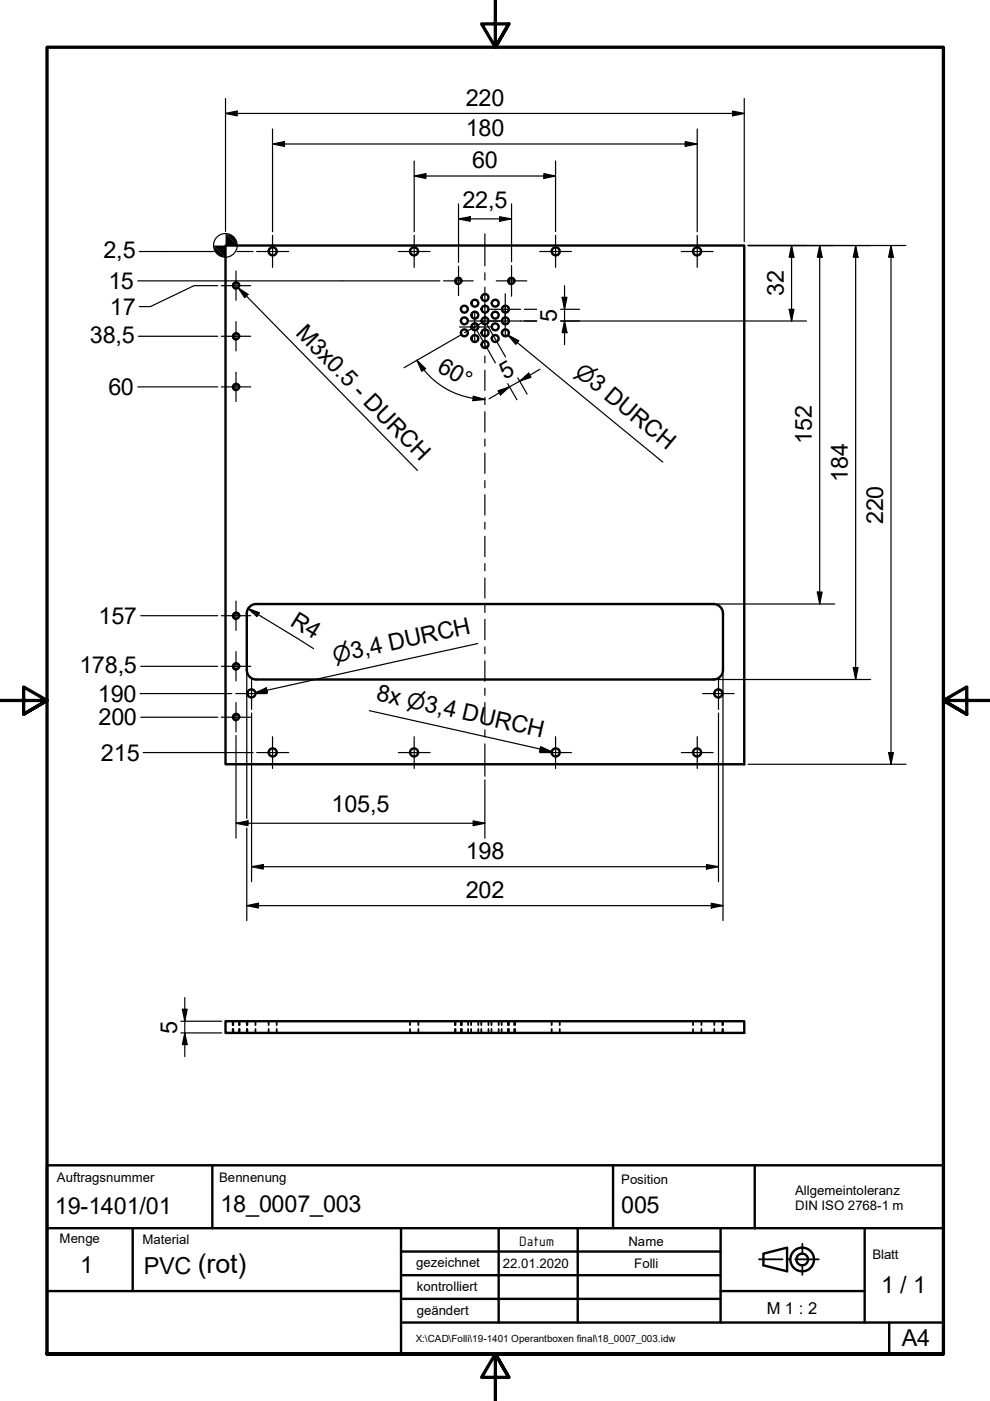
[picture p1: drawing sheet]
<svg xmlns="http://www.w3.org/2000/svg" width="210mm" height="297mm" viewBox="0 0 210 297" stroke-linecap="round" stroke-linejoin="round" font-family="sans-serif">
<!-- layer: Sichtbar (ISO) -->
<g fill="none" stroke="#000" stroke-width=".51">
<path d="M47.8 52.1h110v109.9h-110zM52.3 130v12.1a2 2 0 0 0 2 2M54.3 128.1h97M54.3 128.1a2 2 0 0 0-2 2M151.3 128.1a2 2 0 0 1 2 2M153.3 130v12.1a2 2 0 0 1-2 2M54.3 144.1h97M47.8 216.5h110v2.5h-110z"/>
<circle cx="57.8" cy="53.3" r=".86"/>
<circle cx="87.8" cy="53.3" r=".86"/>
<circle cx="97.2" cy="59.6" r=".6"/>
<circle cx="108.4" cy="59.6" r=".6"/>
<circle cx="117.8" cy="53.3" r=".86"/>
<circle cx="147.8" cy="53.3" r=".86"/>
<circle cx="50.1" cy="60.5" r=".6"/>
<circle cx="50.1" cy="71.3" r=".6"/>
<circle cx="98.5" cy="70.6" r=".73"/>
<circle cx="98.5" cy="68" r=".73"/>
<circle cx="98.5" cy="65.5" r=".73"/>
<circle cx="100.7" cy="66.8" r=".73"/>
<circle cx="100.7" cy="64.3" r=".73"/>
<circle cx="100.7" cy="71.8" r=".73"/>
<circle cx="100.7" cy="69.3" r=".73"/>
<circle cx="102.8" cy="70.6" r=".73"/>
<circle cx="102.8" cy="63.1" r=".73"/>
<circle cx="102.8" cy="68" r=".73"/>
<circle cx="102.8" cy="73" r=".73"/>
<circle cx="102.8" cy="65.5" r=".73"/>
<circle cx="105" cy="66.8" r=".73"/>
<circle cx="105" cy="64.3" r=".73"/>
<circle cx="105" cy="71.8" r=".73"/>
<circle cx="105" cy="69.3" r=".73"/>
<circle cx="107.2" cy="70.6" r=".73"/>
<circle cx="107.2" cy="68" r=".73"/>
<circle cx="107.2" cy="65.5" r=".73"/>
<circle cx="50.1" cy="82.1" r=".6"/>
<circle cx="50.1" cy="130.6" r=".6"/>
<circle cx="50.1" cy="152" r=".6"/>
<circle cx="50.1" cy="141.3" r=".6"/>
<circle cx="53.3" cy="147" r=".86"/>
<circle cx="57.8" cy="159.5" r=".86"/>
<circle cx="87.8" cy="159.5" r=".86"/>
<circle cx="117.8" cy="159.5" r=".86"/>
<circle cx="147.8" cy="159.5" r=".86"/>
<circle cx="152.3" cy="147" r=".86"/>
</g>
<!-- layer: Sichtbar schmal (ISO) -->
<path d="M97.9 59.7a.73 .73 0 0 0-.6-.8 .73 .73 0 0 0-.8 .6 .73 .73 0 0 0 .6 .8M109.1 59.7a.73 .73 0 0 0-.5-.8 .73 .73 0 0 0-.9 .6 .73 .73 0 0 0 .6 .8M50.8 71.5a.73 .73 0 0 0-.6-.9 .73 .73 0 0 0-.8 .6 .73 .73 0 0 0 .5 .8M50.8 60.7a.73 .73 0 0 0-.6-.9 .73 .73 0 0 0-.8 .6 .73 .73 0 0 0 .5 .9M50.8 82.2a.73 .73 0 0 0-.6-.9 .73 .73 0 0 0-.8 .6 .73 .73 0 0 0 .5 .9M50.8 130.7a.73 .73 0 0 0-.6-.8 .73 .73 0 0 0-.8 .5 .73 .73 0 0 0 .5 .9M50.8 152.2a.73 .73 0 0 0-.6-.9 .73 .73 0 0 0-.8 .6 .73 .73 0 0 0 .5 .9M50.8 141.4a.73 .73 0 0 0-.6-.8 .73 .73 0 0 0-.8 .6 .73 .73 0 0 0 .5 .8" fill="none" stroke="#000" stroke-width=".38"/>
<!-- layer: Verdeckt (ISO) -->
<g fill="none" stroke="#000" stroke-width=".38">
<path d="M49.3 216.5v.8M49.3 218.2v.8M49.5 216.5v.8M49.5 218.2v.8M50.7 216.5v.8M50.7 218.2v.8M50.8 216.5v.8M50.8 218.2v.8M52.3 216.5v.8M52.3 218.2v.8M52.5 216.5v.8M52.5 218.2v.8"/>
<path d="M54.2 216.5v.8M54.2 218.2v.8M57 216.5v.8M57 218.2v.8M58.7 216.5v.8M58.7 218.2v.8M86.9 216.5v.8M86.9 218.2v.8M88.7 216.5v.8M88.7 218.2v.8M96.5 216.5v.8M96.5 218.2v.8"/>
<path d="M96.6 216.5v.8M96.6 218.2v.8M97.7 216.5v.8M97.7 218.2v.8M97.8 216.5v.8M97.8 218.2v.8M97.9 216.5v.8M97.9 218.2v.8M99.3 216.5v.8M99.3 218.2v.8M99.9 216.5v.8M99.9 218.2v.8"/>
<path d="M101.4 216.5v.8M101.4 218.2v.8M102 216.5v.8M102 218.2v.8M103.6 216.5v.8M103.6 218.2v.8M104.2 216.5v.8M104.2 218.2v.8M105.7 216.5v.8M105.7 218.2v.8M106.4 216.5v.8M106.4 218.2v.8"/>
<path d="M107.7 216.5v.8M107.7 218.2v.8M107.8 216.5v.8M107.8 218.2v.8M107.9 216.5v.8M107.9 218.2v.8M109 216.5v.8M109 218.2v.8M109.2 216.5v.8M109.2 218.2v.8M117 216.5v.8M117 218.2v.8"/>
<path d="M118.7 216.5v.8M118.7 218.2v.8M146.9 216.5v.8M146.9 218.2v.8M148.7 216.5v.8M148.7 218.2v.8M151.4 216.5v.8M151.4 218.2v.8M153.2 216.5v.8M153.2 218.2v.8M153.3 216.5v.8M153.3 218.2v.8"/>
</g>
<!-- layer: Rahmen (ISO) -->
<path d="M105 0v10l-2.9-4.9h5.8l-2.9 4.9 2.9-4.9M0 148.5h10l-5-2.8v5.7l5-2.9-5 2.9M210 148.5h-10l5-2.8v5.7l-5-2.9 5 2.9M10 287.1v-277.1h190v277.1h-190h190M107.9 292l-2.9-4.9 2.9 4.9h-5.8l2.9-4.9v9.9" fill="none" stroke="#000" stroke-width=".7"/>
<!-- layer: Titel (ISO) -->
<path d="M160.9 267h5M167.2 267h.2M168.6 267h5M170.1 263.7v2.2M170.1 268.1v2.2" fill="none" stroke="#000" stroke-width=".38"/>
<g fill="none" stroke="#000" stroke-width=".51">
<path d="M10 247.1h190v40h-190zM45 247.1v13.3M130 247.1v13.3h30M160 247.1v13.3M10 273.7h75v13.4M10 260.4h120M28.1 260.4v13.3M85 275.4h67.8M85 270.4h67.8M85 265.4h67.8M85 260.4v13.3M105.7 260.4v20"/>
<path d="M122.5 260.4v20M152.8 260.4v13.3M160 260.4h40M161.9 265.8l5-1.3v5l-5-1.2zM183.3 273.7v6.7h16.7M183.3 273.7h-30.5v6.7h30.5M183.3 260.4v13.3M85 280.4h67.8M188.5 280.4v6.7"/>
<circle cx="170.1" cy="267" r="2.51"/>
<circle cx="170.1" cy="267" r="1.24"/>
</g>
<!-- layer: Skizziergeometrie (ISO) -->
<path d="M102.8 68.1l-4.3 2.4" fill="none" stroke="#000" stroke-width=".25"/>
<!-- layer: Mittelpunktmarkierung (ISO) -->
<g fill="none" stroke="#000" stroke-width=".25">
<path d="M50 57.5v6.2M54.4 53.3h6.8M57.8 49.9v6.8M84.5 53.3h6.7M87.8 49.9v6.8M94 59.5h6.3M97.2 56.4v6.3M105.2 59.5h6.5M108.5 56.3v6.5M114.4 53.3h6.8M117.8 49.9v6.8M144.5 53.3h6.7"/>
<path d="M147.8 49.9v6.8M46.9 60.6h6.2M46.9 71.3h6.2M50 68.2v6.2M50 78.9v6.2M97.4 69.3h6.5M99.6 68.1h6.4M100.6 66v6.6M102.8 64.8v6.5M103.9 65.6h6.5M103.9 68.1h6.5M107.1 62.3v6.5"/>
<path d="M107.1 64.8v6.5M46.9 82h6.2M46.9 130.5h6.2M50 138.2v6.2M50 127.4v6.3M46.9 141.3h6.2M46.9 152.1h6.2M50 147.1h6.6M50 149v6.2M53.3 143.7v6.7M54.4 159.6h6.8M57.8 156.2v6.7"/>
<path d="M84.5 159.6h6.7M87.8 156.2v6.7M114.4 159.6h6.8M117.8 156.2v6.7M144.5 159.6h6.7M147.8 156.2v6.7M149 147.1h6.6M152.3 143.7v6.7"/>
</g>
<!-- layer: Mittellinie (ISO) -->
<g fill="none" stroke="#000" stroke-width=".25">
<path d="M102.8 49.6v6.8M102.8 57.8v1.6M102.8 60.9v4.2M102.8 66.7v1.5M102.8 69.6v4.4M102.8 75.5v1.4M102.8 78.5v4.3M102.8 84.3v1.5M102.8 87.3v4.3M102.8 93.1v1.5M102.8 96.1v4.3M102.8 101.9v1.5"/>
<path d="M102.8 104.9v4.3M102.8 110.7v1.5M102.8 113.7v4.3M102.8 119.5v1.5M102.8 122.5v4.3M102.8 128.3v1.5M102.8 131.3v4.3M102.8 137.1v1.5M102.8 140.1v4.3M102.8 145.9v1.5M102.8 149v4.2M102.8 154.7v1.6"/>
<path d="M102.8 157.7v6.9"/>
</g>
<g fill="none" stroke="#000" stroke-width=".25">
<path d="M47.8 24.1l2.5-.6v1.1zM47.8 24.1h110M47.8 20.9v28.2M57.8 30.5l2.5-.5v1zM57.8 30.5h90M57.8 27.4v21.7M87.8 37.3l2.5-.5v1zM87.8 37.3h30M87.8 34.1v15M115.3 36.8l2.5 .5-2.5 .5zM117.8 34.1v15M145.3 30l2.5 .5-2.5 .5z"/>
<path d="M147.8 27.4v21.7M155.3 23.5l2.5 .6-2.5 .5zM157.8 20.9v30.3M29.2 59.5h20.8M29.5 53.3h15.9M50.2 59.5h43.1M50.2 53.3h3.5M97.2 46.4l2.5-.4v.9zM97.2 46.4h11.3M97.2 43.2v12.4M105.9 46l2.6 .4-2.6 .5zM108.5 43.2v12.3"/>
<path d="M158.6 52.1h33.5M167.8 52.1l.5 2.4h-1zM167.8 52.1v16M173.8 52.1l.5 2.4h-1zM173.8 52.1v76M181.4 52.1l.5 2.4h-1zM181.4 52.1v92M188.9 52.1l.5 2.4h-1zM188.9 52.1v109.9M29.3 71.3h16.9M46.2 60.6h-5.1l-9.2 4.4h-2.4M88.4 76.4l1.8 1.8-.8 .5z"/>
<path d="M88.4 76.4a17 17 0 0 0 11.9 8M97.8 71l-12.1 7M101 70l1.7 2.9M102.9 73.2l2.1 3.7M103.2 68.8l.3 .4M103.6 69.4l3.6 6.3M110.4 68.1h3.4M111.2 65.6h2.6M114.5 78.3l-10.8 6.3M118.9 68.1h52.1M118.9 65.6h4M119.2 63h1l-.5 2.6z"/>
<path d="M119.7 68.1l.5 2.4h-1zM119.7 60.6v12.5M167.3 65.6h1l-.5 2.5zM29.2 82h17M100.3 84l2.5 .7-2.5 .2zM100.3 84.5l2.5 .2M105.6 82.9l2.4-.9-1.9 1.7zM107.6 81.3l2 3.5M109.8 80.1l2 3.5M110.2 80.8l1.9-1.7 .5 .9zM29.8 130.5h16.4M52.6 129l2.4 .9-.5 .8z"/>
<path d="M52.6 129l13.9 8.5M152.1 128.1h24.9M173.3 125.5h1l-.5 2.6zM29.7 147.1h19.4M29.8 141.3h16.4M29.8 152.1h16.4M30.4 159.6h23.3M50 155.9v21.8M52.3 142.9v4M52.3 147.2v4.7M52.3 152.1v21.4M53.3 151.2v35.7"/>
<path d="M152.1 144.1h.1M152.3 151.2v35.7M152.4 144.1h32.2M153.3 142.9v4M153.3 147.2v48M180.9 141.5h1l-.5 2.6zM188.4 159.6h1l-.5 2.4zM50 174.5l2.6-.5v1.1zM50 174.5h52.8M52.3 175.6v19.6M100.3 174l2.5 .5-2.5 .6zM102.8 165.3v12.4"/>
<path d="M158.6 162h33.5M52.3 192l2.5-.5v1zM52.3 192h101M53.3 183.8l2.5-.5v1zM53.3 183.8h99M149.8 183.3l2.5 .5-2.5 .5zM150.8 191.5l2.5 .5-2.5 .5zM38.4 216.5h8.6M38.4 219h8.6M38.7 214h1l-.5 2.5zM39.2 219l.5 2.5h-1zM39.2 211.5v12.5"/>
<circle cx="47.8" cy="52" r="2.51"/>
</g>
<g fill="#000">
<path d="M47.8 24.1l2.5-.6v1.1z" fill-rule="evenodd"/>
<path d="M57.8 30.5l2.5-.5v1z" fill-rule="evenodd"/>
<path d="M87.8 37.3l2.5-.5v1z" fill-rule="evenodd"/>
<path d="M115.3 36.8l2.5 .5-2.5 .5z" fill-rule="evenodd"/>
<path d="M145.3 30l2.5 .5-2.5 .5z" fill-rule="evenodd"/>
<path d="M155.3 23.5l2.5 .6-2.5 .5z" fill-rule="evenodd"/>
<path d="M45.3 52.1l2.5 2.4a2.39 2.39 0 0 1-2.5-2.4z" fill-rule="evenodd"/>
<path d="M47.8 49.6l2.5 2.5h-5l2.5 2.4z" fill-rule="evenodd"/>
<path d="M47.8 49.6a2.39 2.39 0 0 1 2.5 2.5z" fill-rule="evenodd"/>
<path d="M97.2 46.4l2.5-.4v.9z" fill-rule="evenodd"/>
<path d="M105.9 46l2.6 .4-2.6 .5z" fill-rule="evenodd"/>
<path d="M167.8 52.1l.5 2.4h-1z" fill-rule="evenodd"/>
<path d="M173.8 52.1l.5 2.4h-1z" fill-rule="evenodd"/>
<path d="M181.4 52.1l.5 2.4h-1z" fill-rule="evenodd"/>
<path d="M188.9 52.1l.5 2.4h-1z" fill-rule="evenodd"/>
<path d="M88.4 76.4l1.8 1.8-.8 .5z" fill-rule="evenodd"/>
<path d="M110.2 80.8l1.9-1.7 .5 .9z" fill-rule="evenodd"/>
<path d="M119.2 63h1l-.5 2.6z" fill-rule="evenodd"/>
<path d="M119.7 68.1l.5 2.4h-1z" fill-rule="evenodd"/>
<path d="M167.3 65.6h1l-.5 2.5z" fill-rule="evenodd"/>
<path d="M100.3 84l2.5 .7-2.5 .2z" fill-rule="evenodd"/>
<path d="M105.6 82.9l2.4-.9-1.9 1.7z" fill-rule="evenodd"/>
<path d="M52.6 129l2.4 .9-.5 .8z" fill-rule="evenodd"/>
<path d="M173.3 125.5h1l-.5 2.6z" fill-rule="evenodd"/>
<path d="M180.9 141.5h1l-.5 2.6z" fill-rule="evenodd"/>
<path d="M188.4 159.6h1l-.5 2.4z" fill-rule="evenodd"/>
<path d="M50 174.5l2.6-.5v1.1z" fill-rule="evenodd"/>
<path d="M100.3 174l2.5 .5-2.5 .6z" fill-rule="evenodd"/>
<path d="M52.3 192l2.5-.5v1z" fill-rule="evenodd"/>
<path d="M53.3 183.8l2.5-.5v1z" fill-rule="evenodd"/>
<path d="M149.8 183.3l2.5 .5-2.5 .5z" fill-rule="evenodd"/>
<path d="M150.8 191.5l2.5 .5-2.5 .5z" fill-rule="evenodd"/>
<path d="M38.7 214h1l-.5 2.5z" fill-rule="evenodd"/>
<path d="M39.2 219l.5 2.5h-1z" fill-rule="evenodd"/>
</g>
<!-- layer: Symbol (ISO) -->
<path d="M50.5 61l2.1 1.4-.7 .7zM50.5 61l38 38.7M107.7 71l2.3 1.2-.7 .8zM107.7 71l32.8 27M101.3 136.4l-47.1 10.5M54.2 146.9l2.3-1.1 .2 1zM78.3 150.7l38.7 8.7M114.6 158.3l2.4 1.1-2.6-.1z" fill="none" stroke="#000" stroke-width=".25"/>
<g fill="#000">
<path d="M50.5 61l2.1 1.4-.7 .7z" fill-rule="evenodd"/>
<path d="M107.7 71l2.3 1.2-.7 .8z" fill-rule="evenodd"/>
<path d="M54.2 146.9l2.3-1.1 .2 1z" fill-rule="evenodd"/>
<path d="M114.6 158.3l2.4 1.1-2.6-.1z" fill-rule="evenodd"/>
</g>
<text font-size="5.7" x="42" y="269.9">(rot)</text>
<g font-size="5">
<text x="98.7" y="22.4">220</text>
<text x="98.7" y="28.9">180</text>
<text x="100.1" y="35.7">60</text>
<text x="98" y="44.1">22,5</text>
<text x="22" y="54.7">2,5</text>
<text x="23" y="61.3">15</text>
<text x="166.2" y="62.8" transform="rotate(-90 166.2 62.8)">32</text>
<text x="23.3" y="66.7">17</text>
<text x="62.5" y="70.9" transform="rotate(46 62.5 70.9)">M3x0.5 - DURCH</text>
<text x="118" y="68.2" transform="rotate(-90 118 68.2)">5</text>
<text x="19" y="72.7">38,5</text>
<text x="23" y="83.8">60</text>
<text x="92.5" y="78.6" transform="rotate(30 92.5 78.6)">60°</text>
<text x="107.1" y="80.6" transform="rotate(-30 107.1 80.6)">5</text>
<text x="172.1" y="94.2" transform="rotate(-90 172.1 94.2)">152</text>
<text x="179.8" y="102.2" transform="rotate(-90 179.8 102.2)">184</text>
<text x="187.3" y="111.1" transform="rotate(-90 187.3 111.1)">220</text>
<text x="20.9" y="132.3">157</text>
<text x="61.3" y="132.4" transform="rotate(31 61.3 132.4)">R4</text>
<text x="16.8" y="142.7">178,5</text>
<text x="20.8" y="148.8">190</text>
<text x="79.6" y="148.4" transform="rotate(13 79.6 148.4)">8x ⌀3,4 DURCH</text>
<text x="20.9" y="153.8">200</text>
<text x="21.4" y="161.3">215</text>
<text x="70.3" y="172.3">105,5</text>
<text x="98.7" y="182.1">198</text>
<text x="98.7" y="190.4">202</text>
<text x="37.5" y="219.1" transform="rotate(-90 37.5 219.1)">5</text>
<text x="11.6" y="257.4">19-1401/01</text>
<text x="46.7" y="257">18_0007_003</text>
<text x="131.7" y="257.2">005</text>
<text x="17" y="269.9">1</text>
<text x="30.5" y="270.1">PVC</text>
<text x="186.8" y="274.2">1 / 1</text>
<text x="191.2" y="285.4">A4</text>
</g>
<g font-size="4.6">
<text x="121.6" y="79.2" transform="rotate(39 121.6 79.2)">⌀3 DURCH</text>
<text x="70.9" y="140.6" transform="rotate(-12 70.9 140.6)">⌀3,4 DURCH</text>
</g>
<text font-size="3.5" x="162.6" y="278.5">M 1 : 2</text>
<text font-size="3.1" x="110" y="264.1">Datum</text>
<g font-size="2.8">
<text x="12.1" y="250.7">Auftragsnummer</text>
<text x="46.5" y="250.6">Bennenung</text>
<text x="131.7" y="250.9">Position</text>
<text x="168.6" y="253.4">Allgemeintoleranz</text>
<text x="168.6" y="256.6">DIN ISO 2768-1 m</text>
<text x="12.6" y="263.6">Menge</text>
<text x="30.2" y="263.8">Material</text>
<text x="88.3" y="268.7">gezeichnet</text>
<text x="106.6" y="268.8">22.01.2020</text>
<text x="133.3" y="264.1">Name</text>
<text x="134.5" y="268.8">Folli</text>
<text x="185" y="266.9">Blatt</text>
<text x="88.4" y="273.7">kontrolliert</text>
<text x="88.4" y="278.8">geändert</text>
</g>
<text font-size="2.1" x="88.1" y="284.5">X:\CAD\Folli\19-1401 Operantboxen final\18_0007_003.idw</text>
</svg>
